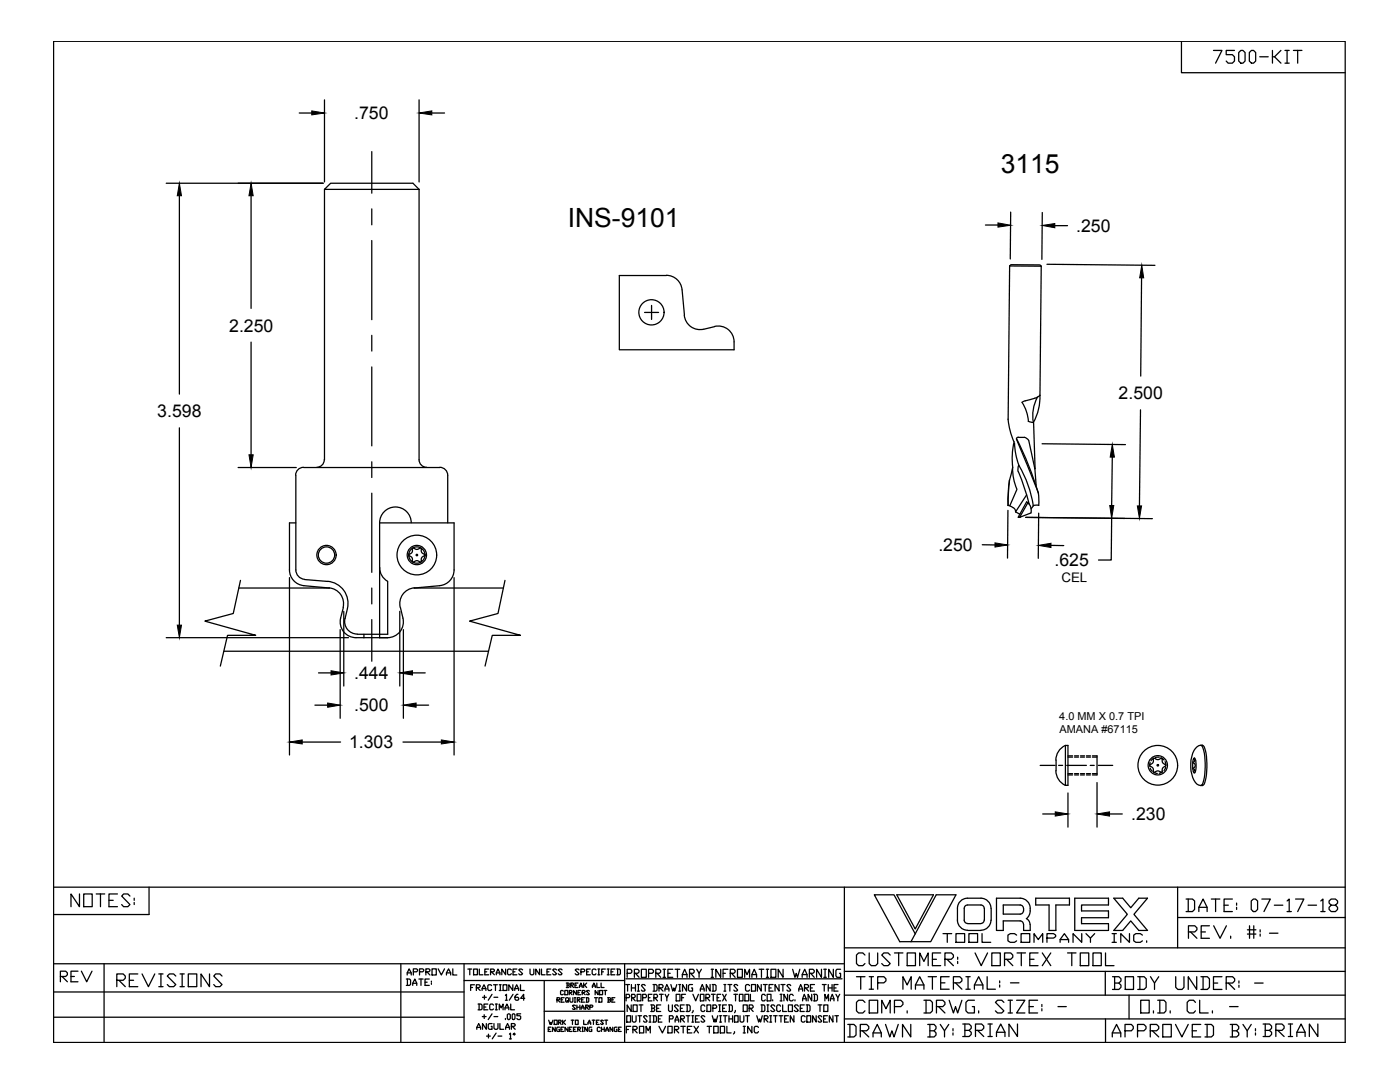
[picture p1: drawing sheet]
<svg xmlns="http://www.w3.org/2000/svg" width="279mm" height="216mm" viewBox="0 0 279 216" stroke-linecap="round" stroke-linejoin="round" font-family="sans-serif">
<!-- layer: titleblk -->
<path d="M10.7 8.2h257.8v199.8h-257.8zM235.8 8.2v6.3h32.7M10.7 177h257.8" fill="none" stroke="#000" stroke-width=".25"/>
<!-- layer: 50 -->
<g fill="none" stroke="#000" stroke-width=".25">
<path d="M168.5 177v31M235 177v12.1M10.7 182.5h19M10.7 197.9h81.9M10.7 192.3h157.8M20.8 192.3v15.7M80 192.3v15.7M92.6 192.3v15.7M92.6 195.7h32.1M108.6 195.7v12.2M124.7 192.3v15.7M168.5 189.1h100"/>
<path d="M168.5 193.8h100M168.5 198.6h100M225.3 198.6v4.7M235 183.1h33.5M10.7 203h81.9M108.6 201.8h16.1M168.5 203.3h100"/>
</g>
<!-- layer: Text -->
<g fill="none" stroke="#000" stroke-width=".25">
<path d="M179 178.5h7.3l-3.6 6.9zM193.1 179.2a2.01 2.01 0 0 0-2 2.1v2.3a2.01 2.01 0 0 0 2 2M193.1 179.2h2.7a2.01 2.01 0 0 1 2 2M81.1 195.4h.6l.2 .2v.8l-.2 .2h-.6M81.3 194.5v-.4l.3-.8 .5 .8v.4M81.3 194.1h.8M81.3 195.4v1.2M82.4 196.6v-.4l.4-.8 .4 .8v.4M82.4 196.2h.8M82.5 193.9h.6l.2-.4-.2-.2h-.6v1.2M83.6 195.4h.8M83.7 193.9h.7l.2-.4-.2-.2h-.7v1.2"/>
<path d="M84 195.4v1.2M84.8 196h.4M85 193.9h.6l.2-.4-.2-.2h-.6v1.2M85.2 193.9l.6 .6M85.7 195.4h-.9v1.2h.9M86.1 195.8v.2M86.1 196.2v.2M86.2 193.3h.9v1.2h-.9zM87.4 193.3l.7 1.2 .6-1.2M89.1 194.5v-.4l.4-.8 .4 .8v.4M89.1 194.1h.8M90.4 193.3v1.2h.8"/>
<path d="M93.4 193.4h.7M93.8 193.4v1.1M93.9 197h.4M94.5 193.4h.8v1.1h-.8zM94.7 196.5h-.8v1.1M95.1 197h.5l.2-.1v-.2l-.2-.2h-.5v1.1M95.2 197l.6 .6M95.7 193.4v1.1h.7M96.2 197.6v-.3l.4-.8 .4 .8v.3M96.2 197.3h.8M96.3 199h.8M96.7 198.6v.8"/>
<path d="M96.8 193.9h.3M97.5 193.4h-.7v1.1h.7M97.9 193.9h.6l.2-.2v-.2l-.2-.1h-.6v1.1M98.1 193.9l.6 .6M98.1 196.7l-.2-.2h-.4l-.1 .2v.7l.1 .2h.4l.2-.2M98.2 198.4l-.8 1.2M98.5 196.5h.8M98.6 199h.7M98.9 196.5v1.1M99 194.5v-.4l.4-.7 .4 .7v.4M99 194.1h.8M99.6 197.6h.4"/>
<path d="M99.6 196.5h.4M99.9 196.5v1.1M100.4 196.5h.8v1.1h-.8zM100.9 198.6l.2-.2v1.2M100.9 199.6h.3M100.9 193.4v1.1l-.8-1.1v1.1M102.1 193.5l-.3-.1h-.3l-.2 .1v.8l.2 .2h.3l.3-.2M102.3 196.5v1.1l-.8-1.1v1.1M102.4 193.9h.4M102.4 198.4l-.8 1.2M102.7 197.6v-.3l.4-.8 .4 .8v.3M102.7 197.3h.8"/>
<path d="M103.2 193.4h-.8v1.1h.8M103.4 198.4h-.2l-.4 .4v.6l.2 .2h.4l.1-.2-.1-.4h-.6M103.9 196.5v1.1h.7M104.3 193.5l-.2-.1h-.4l-.2 .1 .8 .8-.2 .2h-.4l-.2-.2M104.7 199.2h-.8l.6-.8v1.2M105.8 193.4v.9l.2 .2h.4l.1-.2v-.9M107.7 193.4v1.1l-.8-1.1v1.1M108.1 193.4v1.1h.7M109.2 193.9h.3M109.9 193.4h-.7v1.1h.7M111.1 193.5l-.2-.1h-.4l-.2 .1 .8 .8-.2 .2h-.4l-.2-.2M111.2 199.5h.4l.1-.3-.5-.1v.9"/>
<path d="M111.3 199.5l.4 .5M112 199.5h.3M112.2 193.5l-.2-.1h-.4l-.2 .1 .8 .8-.2 .2h-.4l-.2-.2M112.4 197.8l-.1-.2-.4 .2v.6l.1 .1 .4-.1M112.6 199.1h-.6v.9h.6M112.7 197.6h.6v.9h-.6zM113 196.2h.5l.1 .1-.1 .3M113.2 196.6h.3l.1 .3-.1 .1h-.5M113.2 196.2v.8M113.6 198.1h.4l.2-.3-.6-.2v.9M113.7 198.1l.5 .4M113.9 196.6h.4l.2-.3-.6-.1v.8"/>
<path d="M114 196.6l.5 .4M114.8 196.6h.2M115 197.6v.9l-.5-.9v.9M115.3 196.2h-.5v.8h.5M115.3 198.1h.3M115.6 193.5l-.2-.1h-.4l-.2 .1 .8 .8-.2 .2h-.4l-.2-.2M115.6 197l.3-.8 .3 .8M115.6 196.8h.6M115.9 197.6h-.6v.9M115.9 193.9h.6l.2-.2v-.2l-.2-.1h-.6v1.1M116.2 198.1h.4l.2-.3-.6-.2v.9M116.3 198.1l.5 .4"/>
<path d="M116.5 196.2v.8M116.7 196.6l.4 .4M117.1 196.2l-.6 .4M117.1 193.9h.3M117.6 197.8l-.1-.2-.5 .2 .6 .6-.1 .1-.5-.1M117.8 193.4h-.7v1.1h.7M118.2 197l.3-.8 .3 .8M118.2 196.8h.6M118.9 193.5l-.1-.1h-.4l-.2 .1v.8l.2 .2h.4l.1-.2M119.1 196.2v.8h.6M119.3 193.4h.4M119.3 194.5h.4"/>
<path d="M119.4 197.6v.9l-.6-.9v.9M119.5 193.4v1.1M119.7 197.6h.6v.9h-.6zM120 196.2v.8h.6M120.1 193.9h.3M120.5 197.6h.6M120.8 193.4h-.7v1.1M120.8 197.6v.9M121.2 193.4h.4M121.2 194.5h.4M121.3 199.1l.6 .1-.2 .3M121.4 199.5h.3l.2 .3-.2 .2h-.4"/>
<path d="M121.4 193.4v1.1M121.4 199.1v.9M121.9 193.9h.4M122.1 199.5h.3M122.7 199.1h-.6v.9h.6M122.7 193.4h-.8v1.1h.8M123.1 193.4h.5l.2 .1v.8l-.2 .2h-.5M123.3 193.4v1.1M124.9 196.5h.7M124.9 195.3h43.1M125 199.1h.5l.2-.2-.2-.5h-.5v1.3M125.2 194.2h.7l.2-.2v-.3l-.2-.3h-.7v1.6"/>
<path d="M125.3 196.5v1.3M126 196.5v1.3M126 197.1h.8M126.1 199.1h.5l.2-.2-.2-.5h-.5v1.3M126.2 199.1l.6 .6M126.6 194.2h.7l.2-.2v-.3l-.2-.3h-.7v1.6M126.8 196.5v1.3M126.8 194.2l.7 .8M127.2 198.4h.7v1.3h-.7zM127.2 196.5h.4M127.2 197.8h.4M127.4 196.5v1.3"/>
<path d="M128 193.4h1v1.6h-1zM128.3 199.1h.5l.2-.2-.2-.5h-.5v1.3M128.8 196.7l-.2-.2h-.4l-.2 .2 .8 .9-.2 .2h-.4l-.2-.2M129.4 199.1h.3M129.4 194.2h.8l.2-.2v-.3l-.2-.3h-.8v1.6M130.1 198.4h-.7v1.3h.7M130.3 196.5h.6l.2 .2v.9l-.2 .2h-.6M130.5 199.1h.5l.2-.2-.2-.5h-.5v1.3M130.5 196.5v1.3M130.7 199.1l.5 .6M130.9 194.2h.7l.3-.2v-.3l-.3-.3h-.7v1.6M131.1 194.2l.8 .8"/>
<path d="M131.5 197.1h.6l.2-.2v-.2l-.2-.2h-.6v1.3M131.6 198.4h.8M131.7 197.1l.6 .7M132 198.4v1.3M132.3 193.4h.5M132.3 195h.5M132.6 193.4v1.6M132.7 197.8v-.5l.4-.8 .4 .8v.5M132.7 197.3h.8M132.7 198.4l.4 .7v.6M133.3 194.2h.5M133.5 198.4l-.4 .7"/>
<path d="M133.9 196.5l.4 1.3 .2-.7 .1 .7 .5-1.3M134.3 193.4h-1v1.6h1M134.7 193.4h1M134.9 198.4h.8v1.3h-.8zM135.2 193.4v1.6M135.5 196.5h.3M135.5 197.8h.3M135.7 196.5v1.3M136 199.1h.4M136.2 195v-.5l.4-1.1 .5 1.1v.5M136.2 194.5h.9M136.8 198.4h-.8v1.3"/>
<path d="M137 196.5v1.3l-.8-1.3v1.3M137.6 194.2h.7l.2-.2v-.3l-.2-.3h-.7v1.6M137.8 194.2l.7 .8M138.2 196.5h-.6l-.2 .2v.9l.2 .2h.6v-.7h-.2M138.3 198.4l.5 1.3 .6-1.3M139.1 193.4l.4 .8v.8M139.8 197.8v-.5l.4-.8 .3 .8v.5M139.8 198.4h.7v1.3h-.7zM139.8 197.3h.7M140 193.4l-.5 .8M140.9 199.1h.5l.2-.2-.2-.5h-.5v1.3M141.1 199.1l.5 .6"/>
<path d="M141.7 196.5v1.3l-.7-1.3v1.3M141.9 193.4h.5M141.9 195h.5M142 198.4h.7M142.1 196.5h.6l.2 .2v.9l-.2 .2h-.6M142.1 193.4v1.6M142.3 196.5v1.3M142.4 198.4v1.3M143.1 199.1h.4M143.8 198.4h-.7v1.3h.7M143.8 193.4v1.6l-.9-1.6v1.6M144.2 198.4l.7 1.3"/>
<path d="M144.3 194.2h.5M144.5 196.5h.4M144.5 197.8h.4M144.7 196.5v1.3M144.9 198.4l-.7 1.3M145.3 193.4h-1v1.6M145.3 196.5h.7M145.7 196.5v1.3M145.7 194.2h.8l.2-.2v-.3l-.2-.3h-.8v1.6M146 194.2l.7 .8M146.5 198.4h.7M146.8 198.4v1.3"/>
<path d="M147.2 193.4h1v1.6h-1zM147.2 196.7l-.2-.2h-.4l-.1 .2 .7 .9-.2 .2h-.4l-.1-.2M147.6 198.4h.7v1.3h-.7zM148.6 195v-1.6l.5 1.1 .5-1.1v1.6M148.7 198.4h.7v1.3h-.7zM149.6 196.7l-.2-.2h-.4l-.2 .2v.9l.2 .2h.4l.2-.2M149.8 198.4v1.3h.7M150 196.5h.8v1.3h-.8zM150.1 195v-.5l.4-1.1 .5 1.1v.5M150.1 194.5h.9M151.5 193.4h.9M151.9 196.5v1.3l-.7-1.3v1.3"/>
<path d="M152 193.4v1.6M152.3 196.5h.8M152.7 198.7l-.1-.3h-.4l-.2 .3v.8l.2 .2h.4l.1-.2M152.7 196.5v1.3M152.9 193.4h.5M152.9 195h.5M153.1 198.4h.8v1.3h-.8zM153.1 193.4v1.6M153.5 197.1h.4M153.9 193.4h.9v1.6h-.9zM154.2 199.5v.2M154.3 196.5h-.8v1.3h.8"/>
<path d="M155.5 196.5v1.3l-.8-1.3v1.3M155.7 199.7h.4M155.7 198.4h.4M155.9 196.5h.8M155.9 198.4v1.3M156.2 196.5v1.3M156.3 193.4v1.6l-1-1.6v1.6M157.2 198.4v1.3l-.8-1.3v1.3M157.8 196.7l-.2-.2h-.3l-.3 .2 .8 .9-.2 .2h-.3l-.3-.2M158.2 193.4l.5 1.6 .2-.8 .3 .8 .4-1.6M158.3 198.7l-.2-.3h-.3l-.2 .3v.8l.2 .2h.3l.2-.2M158.7 199.5v.2"/>
<path d="M159.4 197.8v-.5l.4-.8 .4 .8v.5M159.4 197.3h.8M160.1 195v-.5l.5-1.1 .5 1.1v.5M160.1 194.5h1M160.2 199.7v-.4l.3-.9 .4 .9v.4M160.2 199.3h.7M160.6 197.1h.5l.3-.2v-.2l-.3-.2h-.5v1.3M160.8 197.1l.6 .7M161.5 194.2h.7l.3-.2v-.3l-.3-.3h-.7v1.6M161.7 197.1h.4M161.8 194.2l.7 .8M162 198.4v1.3l-.7-1.3v1.3"/>
<path d="M162.4 198.4h.5l.2 .3v.8l-.2 .2h-.5M162.5 196.5h-.8v1.3h.8M162.5 198.4v1.3M163.9 193.4v1.6l-.9-1.6v1.6M164.1 196.5h.8M164.4 193.4h.5M164.4 195h.5M164.5 196.5v1.3M164.6 199.7v-1.3l.4 .9 .3-.9v1.3M164.7 193.4v1.6M165.3 197.1h.8M165.3 196.5v1.3"/>
<path d="M165.7 199.7v-.4l.4-.9 .3 .9v.4M165.7 199.3h.7M166.1 196.5v1.3M166.3 193.4v1.6l-.9-1.6v1.6M166.4 197.1h.5M166.8 198.4l.4 .7v.6M167.2 196.5h-.8v1.3h.8M167.6 198.4l-.4 .7M167.8 193.4h-.8l-.2 .3v1l.2 .3h.8v-.8h-.3M182.7 186.3l-4.3-7.8h-3.9l5.1 9.4h6.1l5.1-9.4h-4l-5 9.4M193.1 180.6a.66 .66 0 0 0-.7 .7v2.3a.66 .66 0 0 0 .7 .7M193.1 180.6h2.7a.66 .66 0 0 1 .6 .6"/>
<path d="M196.4 183.6a.66 .66 0 0 1-.6 .7M196.5 181.3v2.3M197.8 183.6a2.01 2.01 0 0 1-2 2M197.8 181.3v2.3M204.2 184.4a.66 .66 0 0 0-.6-.6h-3.4v1.9M204.2 181.2a.66 .66 0 0 0-.6-.6h-3.4v1.8h3.4a.66 .66 0 0 0 .6-.7M204.3 181.3v.5M204.8 183.3a1.29 1.29 0 0 1 .8 1.2M204.9 183.3a2.44 2.44 0 0 0-.8-4l-5.2-.1v6.5M209.4 185.7v-5.1h-2.7v-1.4h6.7v1.4h-2.7v5.1M215.8 184.3v-1.2h5.4v-1.3h-5.4v-1.2h5.4v-1.4h-6.7v6.5M222.3 185.7l2.7-3.3-2.7-3.2h1.8l1.6 1.9 1.6-1.9h1.7l-2.7 3.2 2.7 3.3"/>
<path d="M224.1 185.7l1.6-1.9 1.6 1.9M227.7 199.6h1.6v2.5h-1.6zM231 199.6h1.3l.4 .4v1.7l-.4 .4h-1.3M231.5 199.6v2.5M239.4 199.6v2.5h1.7M95.2 205.4v-.4l.3-.8 .4 .8v.4M95.2 205h.7M95.4 200.3h.6l.2 .3v.7l-.2 .2h-.6M95.6 200.3v1.2M96.3 202.8h.7M96.6 200.9h.4M96.6 202.5v.7"/>
<path d="M97.1 204.2v1.2l-.8-1.2v1.2M97.1 206.7h.8M97.4 200.3h-.8v1.2h.8M97.5 206.4v.7M98.2 204.2h-.6l-.2 .2v.8l.2 .2h.6v-.6h-.2M98.2 202.3l-.8 1.1M98.5 200.6l-.2-.3h-.4l-.2 .3v.7l.2 .2h.4l.2-.2M98.6 204.2v1l.2 .2h.4l.2-.2v-1M98.6 202.8h.7M98.9 201.5h.4M98.9 200.3h.4M99 206.1l-.8 1.2"/>
<path d="M99 200.3v1.2M99.4 206.7h.7M99.6 201.5v-1.2l.4 .8 .4-.8v1.2M99.8 204.2v1.2h.7M100.8 201.5v-.4l.4-.8 .3 .8v.4M100.8 201.1h.7M100.9 203.2v.2M100.9 205.4v-.4l.4-.8 .4 .8v.4M100.9 205h.8M101.2 202.5l.3-.2 .3 .2v.7l-.2 .2-.4-.2zM101.7 206.4l.2-.3v1.2M101.7 207.3h.4"/>
<path d="M101.9 200.3v1.2h.8M102.1 204.8h.5l.2-.2v-.2l-.2-.2h-.5v1.2M102.2 202.5l.2-.2 .4 .2v.7l-.2 .2h-.2l-.2-.2zM102.2 204.8l.6 .6M102.4 206.4l.2-.3 .2 .3-.2 .1zM103.9 202.3h-.7v.4h.5l.2 .1v.4l-.2 .2h-.3l-.2-.2M109.4 205.4h.3M109.5 203.6l.3 .8 .1-.4 .2 .4 .2-.8M110 205h-.6v.8h.6M110.6 203.6h.6v.8h-.6zM110.8 205v.8l-.5-.8v.8M111.4 204h.5l.1-.3-.6-.1v.8"/>
<path d="M111.6 204l.4 .4M111.7 205h-.5l-.1 .7 .6 .1v-.4h-.2M112 205.4h.2M112.3 203.6v.8M112.4 204l.4 .4M112.5 205h-.5v.8h.5M112.8 203.6l-.5 .4M113.4 205v.8l-.6-.8v.8M113.6 205.4h.3M114.2 205h-.6v.8h.6M114.2 203.6v.8M114.5 205.4h.3"/>
<path d="M114.8 203.6h.6v.8h-.6zM115 205h-.5v.8h.5M115.3 205.4h.4l.2-.3-.2-.1h-.4v.8M115.4 205.4l.5 .4M116.1 205.8h.3M116.1 205h.3M116.3 205v.8M116.5 203.6v.8h.5M117.2 205v.8l-.5-.8v.8M117.3 204.4l.3-.8 .3 .8M117.3 204.1h.6M118.1 205h-.4l-.2 .1v.6l.2 .1h.4v-.4h-.1"/>
<path d="M118.4 203.6v.8M119 204h.3M119.6 203.6h-.6v.8h.6M119.8 205.1l-.2-.1-.4 .1v.6l.2 .1 .4-.1M120 205.4h.6M120 205v.8M120.4 203.7l-.1-.1-.4 .1 .5 .5-.1 .2h-.3l-.1-.2M120.6 205v.8M120.7 203.6h.6M120.9 205.8l.3-.8 .2 .8M120.9 205.5h.5M121 203.6v.8"/>
<path d="M122.3 205v.8l-.6-.8v.8M123.1 205h-.4l-.1 .7 .5 .1v-.4h-.1M123.4 205.4h.3M124 205h-.6v.8h.6M125 205.4h.4M125.1 202.7h.7v1.2h-.7zM125.9 204.8h-.9v1.3M126 200.5v1.3l-.8-1.3v1.3M126.2 202.7v1l.2 .2h.3l.2-.2v-1M126.3 205.4h.6l.3-.4-.3-.2h-.6v1.3M126.4 200.5h.8v1.3h-.8zM126.5 205.4l.7 .7"/>
<path d="M127.3 202.7h.7M127.5 200.5h.8M127.6 204.8h.9v1.3h-.9zM127.7 202.7v1.2M127.9 200.5v1.3M128.9 206.1v-1.3l.5 .8 .4-.8v1.3M129.1 202.9l-.1-.2h-.4l-.2 .2 .7 .8-.1 .2h-.4l-.2-.2M129.5 202.7h.4M129.5 203.9h.4M129.7 202.7v1.2M129.9 200.5h.6l.2 .3-.2 .4M130.1 201.2h.4l.2 .4-.2 .2h-.6"/>
<path d="M130.1 200.5v1.3M130.3 202.7h.5l.2 .2v.8l-.2 .2h-.5M130.5 202.7v1.2M131 201.2h.5M131.4 203.3h.4M131.5 204.8l.7 1.3 .6-1.3M131.9 200.5h-.9v1.3h.9M132.1 202.7h-.7v1.2h.7M133.3 204.8h.8v1.3h-.8zM133.4 200.5v1.1l.2 .2h.4l.2-.2v-1.1M133.6 203.3h.6l.2-.4-.2-.2h-.6v1.2M134.6 205.4h.6l.3-.4-.3-.2h-.6v1.3"/>
<path d="M134.7 203.9v-.4l.4-.8 .4 .8v.4M134.7 203.5h.8M134.8 205.4l.7 .7M135.4 200.8l-.2-.3h-.4l-.2 .3 .8 .8-.2 .2h-.4l-.2-.2M135.8 201.2h.4M135.8 203.3h.6l.2-.4-.2-.2h-.6v1.2M135.9 204.8h.9M136 203.3l.6 .6M136.3 204.8v1.3M136.6 200.5h-.8v1.3h.8M136.9 200.5h.6l.2 .3v.8l-.2 .2h-.6M136.9 202.7h.8"/>
<path d="M137.1 200.5v1.3M137.2 205.4h.5M137.3 202.7v1.2M138.1 204.8h-.9v1.3h.9M138.1 202.7h.3M138.1 203.9h.3M138.2 202.7v1.2M138.3 201.6l-.2 .5M138.5 204.8l.9 1.3M138.8 203.3h.4M139.4 204.8l-.9 1.3M139.6 202.7h-.8v1.2h.8"/>
<path d="M140.7 200.8l-.2-.3h-.4l-.2 .3v.8l.2 .2h.4l.2-.2M140.7 202.9l-.3-.2h-.3l-.2 .2 .8 .8-.3 .2h-.3l-.2-.2M141.1 200.5h.7v1.3h-.7zM141.1 204.8h.9M141.5 204.8v1.3M142.1 202.7l.4 1.2 .2-.6 .2 .6 .3-1.2M142.3 201.2h.5l.2-.2-.2-.5h-.5v1.3M142.4 204.8h.9v1.3h-.9zM143.4 200.5h.4M143.4 201.8h.4M143.6 200.5v1.3M143.6 202.7h.4"/>
<path d="M143.6 203.9h.4M143.7 204.8h.9v1.3h-.9zM143.8 202.7v1.2M144.2 201.2h.4M144.3 202.7h.8M144.7 202.7v1.2M145 200.5h-.8v1.3h.8M145.1 204.8v1.3h.8M145.4 200.5h.6l.2 .3v.8l-.2 .2h-.6M145.5 203.3h.7M145.5 202.7v1.2M145.6 200.5v1.3"/>
<path d="M146.2 202.7v1.2M146.6 202.7h.7v1.2h-.7zM146.6 205.9v.2l-.2 .2M146.8 201.6l-.2 .5M147.7 202.7v1l.2 .2h.3l.2-.2v-1M148.3 200.5h.8v1.3h-.8zM148.3 204.8h.4M148.3 206.1h.4M148.5 204.8v1.3M148.8 202.7h.7M149.2 202.7v1.2M149.5 201.2h.6l.2-.4-.2-.3h-.6v1.3"/>
<path d="M149.7 201.2l.6 .6M150.1 204.8v1.3l-.9-1.3v1.3M151 202.7l.4 1.2 .2-.6 .2 .6 .3-1.2M151.4 205l-.2-.2h-.5l-.2 .2v.9l.2 .2h.5l.2-.2M151.9 200.5h.6l.1 .3v.8l-.1 .2h-.6M152 200.5v1.3M152.5 203.3h.6l.2-.4-.2-.2h-.6v1.2M152.7 203.3l.6 .6M153.1 200.5h.3M153.1 201.8h.3M153.2 200.5v1.3M153.6 202.7h.4"/>
<path d="M153.6 203.9h.4M153.8 202.7v1.2M154.4 202.7h.7M154.6 200.8l-.2-.3h-.4l-.2 .3 .8 .8-.2 .2h-.4l-.2-.2M154.8 202.7v1.2M155.5 202.7h.7M155.8 200.8l-.2-.3h-.4l-.2 .3v.8l.2 .2h.4l.2-.2M155.9 202.7v1.2M156.2 200.5v1.3h.8M156.6 203.3h.4M157.3 200.5h.8v1.3h-.8zM157.3 202.7h-.7v1.2h.7"/>
<path d="M158.4 202.7v1.2l-.7-1.2v1.2M159.3 200.8l-.2-.3h-.4l-.2 .3 .8 .8-.2 .2h-.4l-.2-.2M159.7 201.2h.4M160.5 200.5h-.8v1.3h.8M160.7 202.9l-.2-.2h-.4l-.2 .2v.8l.2 .2h.4l.2-.2M160.9 200.5h.6l.2 .3v.8l-.2 .2h-.6M161 202.7h.8v1.2h-.8zM161.1 200.5v1.3M162.9 202.7v1.2l-.7-1.2v1.2M163.3 200.5h.7M163.6 200.5v1.3M164 202.9l-.2-.2h-.4l-.1 .2 .7 .8-.2 .2h-.4l-.1-.2"/>
<path d="M164.4 203.3h.3M164.4 200.5h.8v1.3h-.8zM165.1 202.7h-.7v1.2h.7M166.2 202.7v1.2l-.7-1.2v1.2M238.6 200l-.4-.4h-.9l-.4 .4v1.7l.4 .4h.9l.4-.4"/>
</g>
<!-- layer: 0 -->
<g fill="none" stroke="#000" stroke-width=".25">
<path d="M64.8 19.9v16.4M83.6 19.9v16.4M33.2 36.6h31.3M35.8 39.1v39.5M50.1 39.1v22.4M59.7 22.5h2.5M64.8 37.8l1.2-1.2h16.4l1.2 1.2zM64.8 37.8v54M74.2 30.3v8.3M83.6 37.8v53.9a1.5 1.5 0 0 0 1.5 1.5M86.2 22.5h2.5M74.2 41.7v3.2"/>
<path d="M74.2 48v15.8M133 54.9a3.2 3.2 0 0 1 3.1 2.9M133 55h-9.4v14.8h22.9a4.2 4.2 0 0 0-.9-3.7l-.7-.6-.9-.4a6 6 0 0 0-3.5 .6M136.1 57.9l.5 5M196.7 44.9h2.5M201.5 53.1l.2-.3 5.8 .1 .3 .2M201.5 53.1l-.3 30.6M201.5 53.1h6.3M201.7 42.3l-.1 9.4M207.8 53.1l-.3 25.8M208 42.4l-.1 9.4M208.9 52.7l21.6 .2"/>
<path d="M210.5 45h2.5M227.8 55.4l-.1 19.6M50.1 68.3v22.4M74.2 66.9v3.1M74.2 73.2v15.8M128.6 62.3h2.8M130 60.9v2.8M136.6 62.9a3.2 3.2 0 0 0 3.9 2.8M35.8 85.4v39.3M47.5 93.3h11.6M60.6 93.2a1.59 1.59 0 0 0-1.6 1.6v18.9M60.6 93.3h27.2"/>
<path d="M64.7 91.7a1.5 1.5 0 0 1-1.5 1.5M74.2 92.1v3.2M74.2 98.4v15.8M87.8 93.2a1.59 1.59 0 0 1 1.6 1.6v9.5M208 88.5l16.6 .2M222 91.2l-.1 9.7M227.6 81.8l-.2 19.2M48 115.8l-1.4 6.6-5.7 1.5 10.1 2.9h-5.6l-1.4 6.1M57.8 113.7a3.2 3.2 0 0 0 2.8 3.2l5.1 .4h-18M57.8 115.3v35.4M59 113.7a1.88 1.88 0 0 0 1.8 1.9M59 104.3h-1.2v9.4"/>
<path d="M60.8 115.6l4.6 .4a4.4 4.4 0 0 1 3.9 5.4M65.7 117.3a3.2 3.2 0 0 1 2.8 3.9M74.2 117.3v3.2M75.8 104.3a3.2 3.2 0 0 1 3.1-3.1 3.2 3.2 0 0 1 3.2 3.1M75.8 113.2a3.2 3.2 0 0 0 1.5 2.8M75.8 104.3h14.8v9.4M75.8 104.3v22.9M77.4 116v10.6h-6.1M82.6 109.4l-.3 .1a.86 .86 0 0 1-.7 1.1v.3a.86 .86 0 0 1 .7 1.1l.3 .1M82.6 109.4l.6 .2 .5-.2M82.6 112.1l.6-.2 .5 .2M82.7 117.3a3.2 3.2 0 0 0-2.8 3.9"/>
<path d="M83.8 109.4h.2l.1 .2M84.1 111.9l-.1 .2h-.2M84.1 109.6l.1 .6 .6 .6-.6 .5-.1 .6M90.6 113.7a3.2 3.2 0 0 1-2.9 3.2l-5 .4h17.8M90.6 115.3v35.4M100.8 115.8l-1.4 6.6-5.7 1.5 10.2 2.9h-5.7l-1.4 6.1M196 108.7h2.6M201.2 101.8l-.1 9.6M207.3 102.4l-.1 9M209.7 108.8l2.6 .1M221.9 103.4l-.1 8.3h-2.6M224.5 103.4l-19.8-.2 25.3 .3"/>
<path d="M33.2 127.2h36.3M44.7 129.9h52.8M63.6 134.3h2.5M67.9 125.6v17.7M68.5 121.2a6 6 0 0 0-.5 3.6 3.2 3.2 0 0 0 3 2.4h6.4M68.6 122v14.9M68.8 123.4a2.52 2.52 0 0 0 2.5 3.1M69.3 121.5l-.4 1.9M72.6 126.6v.6M74.2 123.6v8.3M79.8 122v14.9M79.9 121.2a6.3 6.3 0 0 1 .5 3.6 3.2 3.2 0 0 1-3 2.4"/>
<path d="M80.5 125.6v17.7M82.3 134.3h2.6M60.3 148.1h7.7M62.9 140.7h2.5M80.4 148.1h7.7M83 140.7h2.5M207.6 152.7h2.9M210.7 153.8a3.2 3.2 0 0 0 1.9 2.9M210.8 151.7v2.1M211.3 152.7h.8M212.6 148.7a3.2 3.2 0 0 0-1.9 3M212.6 148.7h.5v8h-.5z"/>
<path d="M212.9 152.7h3.9M213.1 158.2v6.8M213.1 154.6h1M213.1 154.4h1M213.1 150.8h1M213.1 151.1h1M214.4 154.6h.9M214.4 154.4h.9M214.4 150.8h.9M214.4 151.1h.9M215.6 154.6h.8M215.6 154.4h.8"/>
<path d="M215.6 150.8h.8M215.6 151.1h.8M216.8 154.6h.8M216.8 154.4h.8M216.8 150.8h.8M216.8 151.1h.8M217.6 152.7h.8M218 150.8h.9v3.8h-.9M218 154.4h.9M218 151.1h.9M218.9 156.2v8.8M219.2 152.7h2.9"/>
<path d="M229.5 152.1l-.1 .8M229.5 153.3l.4 .6M229.6 152.9l.5 .4 .1 .8a1.17 1.17 0 0 1 1.5 0l.2-.2M230.1 151.6v.6l-.6 .4 .1 .3M230.2 151.3l-.5 .5M230.2 154.1l.8 .2M230.5 151.4l-.3-.1v.2M230.5 151.3l.6 .3 .5-.3M231.3 151.1h-.7M231.6 151.4l.2-.1 .1 .2M231.7 151.2l.6 .5M232 151.6a1.03 1.03 0 0 0 .6 1.1l-.1 .2"/>
<path d="M232 154l-.7 .3M232.5 152l.2 .7M232.5 152.9l-.5 .4v.6M232.6 153.1l-.3 .7M238 152.2a.53 .53 0 0 1 .5 .6 .53 .53 0 0 1-.5 .5M238 153.4a.28 .28 0 0 1 .4 .2 .28 .28 0 0 1-.2 .4M238.1 151.5a.32 .32 0 0 1 .3 .3 .32 .32 0 0 1-.4 .3M238.3 151.3a.95 .95 0 0 1 .4 1.1v.6a1.21 1.21 0 0 1-.4 1.2l-.3-1 .1-1.3zM239.6 148.7a.65 .65 0 0 1 .8 .6 13.3 13.3 0 0 1-.1 7.2l-.3 .2h-.4a2.66 2.66 0 0 0 .8-2.2 10.2 10.2 0 0 0-.6-5.7zM239.6 148.7a2.5 2.5 0 0 0-1.7 2.2 6 6 0 0 0 1 5.6l.7 .2M208.1 162.4h2.5M221.4 162.4h2.6"/>
<circle cx="130" cy="62.3" r="2.52"/>
<circle cx="65.2" cy="110.8" r="1.93"/>
<circle cx="65.2" cy="110.8" r="1.63"/>
<circle cx="83.2" cy="110.8" r="4"/>
<circle cx="83.2" cy="110.8" r="1.93"/>
<circle cx="83.2" cy="110.8" r="1.63"/>
<circle cx="83.2" cy="110.8" r=".15"/>
<circle cx="231.1" cy="152.7" r="4"/>
<circle cx="231.1" cy="152.7" r="1.93"/>
<circle cx="231.1" cy="152.7" r=".15"/>
</g>
<g fill="#000" stroke="#000" stroke-width=".2">
<path d="M35.8 36.6l.4 2.5h-.8zM50.1 36.6l.4 2.5h-.8zM62.2 22.1l2.6 .4-2.6 .4zM83.6 22.5l2.6-.4v.8zM199.2 44.5l2.5 .4-2.5 .4zM208 45l2.5-.4v.9zM227.9 52.9l.3 2.5h-.8zM49.7 90.7h.8l-.4 2.6zM222 88.7l.4 2.5h-.8zM198.6 108.3l2.5 .4-2.5 .5zM207.2 108.8l2.5-.4v.8zM221.5 100.9h.8l-.4 2.5z"/>
<path d="M227 101h.8l-.4 2.4zM35.4 124.7h.8l-.4 2.5zM66.1 133.8l2.5 .5-2.5 .4zM79.8 134.3l2.5-.5v.9zM57.8 148.1l2.5-.5v.8zM65.4 140.3l2.5 .4-2.5 .4zM80.5 140.7l2.5-.4v.8zM88.1 147.6l2.5 .5-2.5 .3zM210.6 162l2.5 .4-2.5 .4zM218.9 162.4l2.5-.4v.8z"/>
</g>
<!-- layer: QC4000 -->
<g fill="none" stroke="#000" stroke-width=".25">
<path d="M206.5 79.5l-2.5 .8 .9 2.1 .3 1.7M207.1 79.2l-.8 2.1-.2 1.5 .1 1.5M207.5 78.9l-1 .5M207.5 78.9a10.4 10.4 0 0 1-1.3 5.4M201.2 83.6l.5 2.7 .7 1.8-.4 3 .1 2.2M201.5 95.8l-.3 5.1M202.1 93.3l.1 1.9 .7 2.4M202.1 93.3l-.1 .5a20.5 20.5 0 0 0-.8 7.1M202.5 88.4a12.3 12.3 0 0 0 1.7 6.2l1.1 2.6 .8 2.8 .1 .9-.5 .6M202.8 87.6l4.4 10.8M202.9 97.7l-1.4 3.2M203.3 94.1l1.1 3.2 1 3.3"/>
<path d="M203.3 92.9l-.1 1.2M204.5 87.3l.8 .6M204.5 87.3h-1.4l-.2 .2 1.8 3.9a51.7 51.7 0 0 1 2.6 7.5v2M204.9 98.7l-2.2 3.4M205.2 84.1l1.1 .2M205.3 87.9l1.2 5.6M206.3 84.4l.3 9.1M206.5 93.5l.3 3.3M201.1 100.8l1 .5M202.2 101.3l.4 .3 .1 .5M202.7 102.1l.8 .5M205.1 100.3a2.13 2.13 0 0 1 .7 2l-2.3 .9 1.6-2.9-.2-.2-1.7 3.1h.3"/>
<path d="M207.3 100.8l-1.1 .1"/>
</g>
<g font-size="6.2">
<text x="170" y="194">CUSTOMER:</text>
<text x="193.7" y="194">VORTEX TOOL</text>
<text x="22.6" y="198.3">REVISIONS</text>
</g>
<g font-size="5.7">
<text x="241.3" y="13.8">7500-KIT</text>
<text x="13.4" y="182">NOTES:</text>
<text x="235.7" y="183.1">DATE:</text>
<text x="248.7" y="183.1">07-17-18</text>
<text x="236.4" y="188.4">REV. #:</text>
<text x="170" y="203.2">COMP. DRWG. SIZE:</text>
<text x="170" y="198.6">TIP MATERIAL:</text>
<text x="221.2" y="198.6">BODY UNDER:</text>
<text x="168.3" y="208.1">DRAWN BY:</text>
<text x="191.2" y="208.1">BRIAN</text>
<text x="221.2" y="208.1">APPROVED BY:</text>
<text x="251.2" y="208.1">BRIAN</text>
</g>
<g font-size="5.3">
<text x="199.7" y="34.4">3115</text>
<text x="113.3" y="45.2">INS-9101</text>
<text x="11.3" y="197.2">REV</text>
</g>
<text font-size="4.4" x="187.3" y="189.1">TOOL COMPANY INC.</text>
<g font-size="3.5">
<text x="70.7" y="23.8">.750</text>
<text x="214.8" y="46.3">.250</text>
<text x="45.7" y="66.2">2.250</text>
<text x="31.4" y="83.3">3.598</text>
<text x="223.3" y="79.6">2.500</text>
<text x="187.3" y="109.9">.250</text>
<text x="210.5" y="113">.625</text>
<text x="70.7" y="135.5">.444</text>
<text x="70.7" y="141.9">.500</text>
<text x="69.7" y="149.3">1.303</text>
<text x="225.7" y="163.7">.230</text>
<text x="113.2" y="202.5">SHARP</text>
</g>
<g font-size="2.6">
<text x="211.9" y="116.1">CEL</text>
<text x="252.6" y="187.3">-</text>
<text x="200.7" y="197.2">-</text>
<text x="249.4" y="197.6">-</text>
<text x="210.3" y="202.1">-</text>
<text x="244.5" y="202.1">-</text>
</g>
<g font-size="2.2">
<text x="211.4" y="143.6">4.0 MM X 0.7 TPI</text>
<text x="211.4" y="146.2">AMANA #67115</text>
</g>
</svg>
